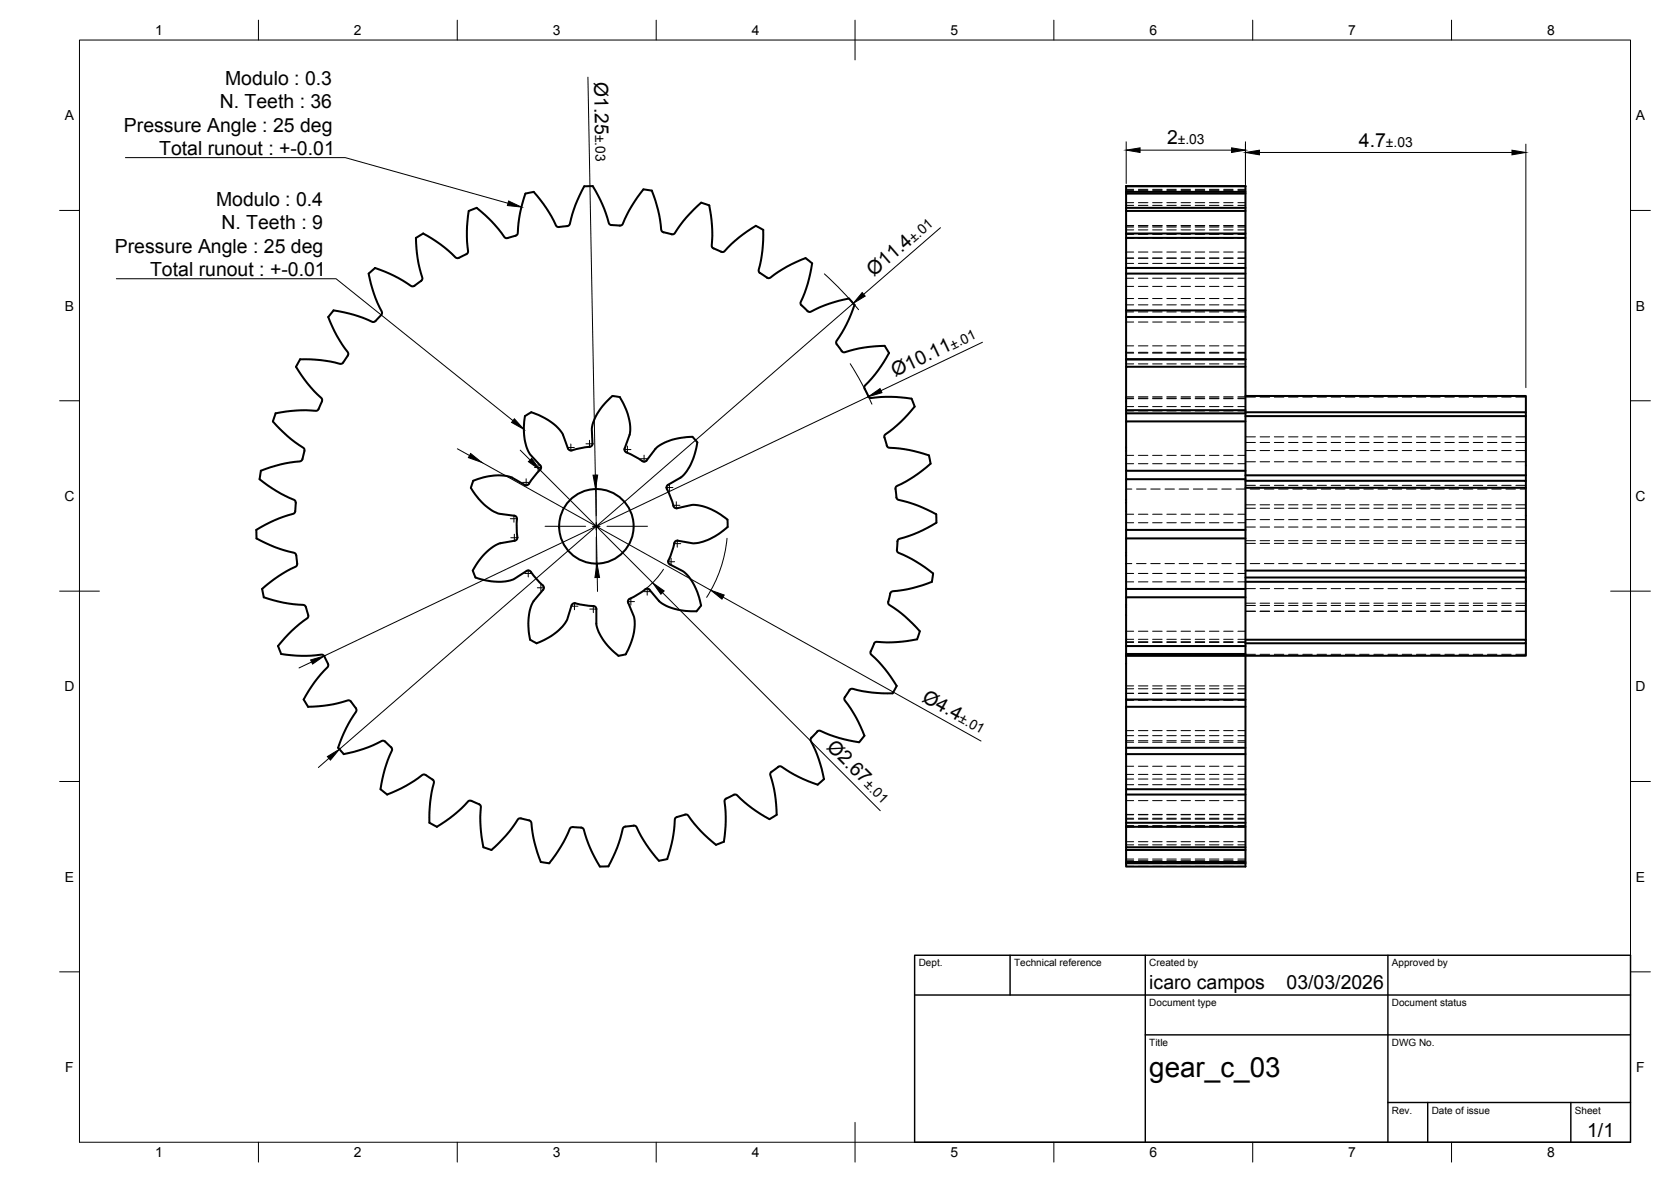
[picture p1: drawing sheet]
<svg xmlns="http://www.w3.org/2000/svg" width="420mm" height="297mm" viewBox="0 0 420 297" stroke-linecap="round" stroke-linejoin="round" font-family="sans-serif">
<!-- layer: Visible -->
<g fill="none" stroke="#000" stroke-width=".51">
<path d="M106.4 58.7a34 34 0 0 1 8.3 6.1h.7M106.4 58.7l-1.8 1.1a33.2 33.2 0 0 0 1.6 10.2 4.9 4.9 0 0 1-2 1.8M127.6 59.8l-.7-.1a34.6 34.6 0 0 0-7.1-7.5l-1.9 .8a39.8 39.8 0 0 0-.3 10.5l-.3 .4-1.9 .9M129.7 59.2l-2.1 .6M140.5 57.1l-.6-.3a33.9 33.9 0 0 0-5.7-8.6l-2.1 .4a40 40 0 0 0-2.1 10.4l-.4 .2M142.7 56.8l-2.1 .2M155.9 56.7l-2.4-.2-.4-.3a33.7 33.7 0 0 0-4.1-9.4h-2.1a33.5 33.5 0 0 0-3.7 9.6l-.6 .4M163.9 47.9a34.4 34.4 0 0 1 2.4 10l.3 .4 2.3 .6M163.9 47.9l-2.1-.3a40.5 40.5 0 0 0-5.5 9l-.4 .1M168.9 58.9l.7-.2a32.6 32.6 0 0 1 6.7-7.8l2 .7a40.9 40.9 0 0 1 .7 10.5l.4 .3M283.1 46.8h30.1v171h-30.1v-.9M283.1 48.2v.4"/>
<path d="M283.1 52.2v.8M283.1 58.7v1.1M283.1 58.7h30.1M283.1 52.2h30.1M283.1 48.2h30.1M313.2 59.8h-30.1v7.5M313.2 53h-30.1v5.7M313.2 48.6h-30.1v3.6M313.2 46.8h-30.1v1.4M104.2 71.8l-.7 .1a35.1 35.1 0 0 0-9.2-4.6l-1.6 1.5a33.4 33.4 0 0 0 3.4 9.7 4.7 4.7 0 0 1-1.7 2.2M179.4 62.4l1.9 .9h.7a33.5 33.5 0 0 1 8.1-6.6l1.8 1.1a34.8 34.8 0 0 1-1.1 10.2l.1 .5 1.9 1.3 .7 .1a35.4 35.4 0 0 1 9.1-5l1.6 1.3M201.5 76.7l1.5 1.5 .7 .2a33.2 33.2 0 0 1 9.8-3.4l1.4 1.6a41.8 41.8 0 0 1-4.7 9.5l.2 .4"/>
<path d="M204.2 66.2a41.9 41.9 0 0 1-2.9 10.1l.2 .4M283.1 67.3v1.5M283.1 78v1.7M283.1 78h30.1M283.1 67.3h30.1M313.2 79.7h-30.1v12.5M313.2 68.8h-30.1v9.2M75.4 90.3a34.8 34.8 0 0 1 10.3 1.1l.6-.3M75.5 90.3l-1.1 1.9a33.1 33.1 0 0 0 6.5 8v.7M94.4 80.7l-.7 .2a34.1 34.1 0 0 0-9.8-2.9l-1.4 1.7a40.9 40.9 0 0 0 5.1 9.2l-1.3 2.2M210.4 86.5l1.3 1.7M218.3 99.6l.6 .4a34.9 34.9 0 0 1 10.3 .2l.8 2a41.2 41.2 0 0 1-7.6 7.3l.6 2.5"/>
<path d="M222.4 86.9a33.8 33.8 0 0 0-10.2 1.6l-.6-.3M222.4 86.9l1.1 1.8a34 34 0 0 1-6.1 8.3l-.1 .5 1.1 2.1M313.2 99.5h70.5v4.1M313.2 92.2h-30.1v11.7h30.1M313.2 90.3h-30.1h30.1M65.6 118.3l-.3 2.1a40.7 40.7 0 0 0 9 5.5l-.1 2.6-.3 .6a33.7 33.7 0 0 0-9.5 4.1l.1 2.1a41.3 41.3 0 0 0 9.8 3.8l.2 .5a4.8 4.8 0 0 1 0 2.7 33.9 33.9 0 0 0-8.6 5.7M68.6 105.9a40.3 40.3 0 0 0 7.9 6.9v.5a4.6 4.6 0 0 1-.9 2.6 33.7 33.7 0 0 0-10 2.4M69.3 103.9l-.7 2M81 100.9a4.8 4.8 0 0 1-1.4 2.3 34.2 34.2 0 0 0-10.3 .7M132 104.6a14 14 0 0 0 1.3 9.7l2.6 2.7a.77 .77 0 0 1-.1 1l-2.9 3.6a.75 .75 0 0 1-1 .3l-3.2-1.9a13.6 13.6 0 0 0-9.7 .8l-.6 1.8M132 104.6l1.6-1a14.1 14.1 0 0 1 8 5.7l1.2 3.4a.75 .75 0 0 0 1 .5M175.3 111.2a14.1 14.1 0 0 1-4.2 8.8l-3.1 1.9a.75 .75 0 0 0-.3 1l.8 1.8 .9 2.5a.73 .73 0 0 0 .8 .5l3.6-.8a13.4 13.4 0 0 1 9.1 3.7l.1 1.8"/>
<path d="M175.4 111.2a2.48 2.48 0 0 0-3.4-1.3 12.2 12.2 0 0 0-7.2 2.9l-2.2 2.9a.77 .77 0 0 1-1.1 .2l-4-2.2a.75 .75 0 0 1-.4-1l1.2-3.4a13.8 13.8 0 0 0-2.4-9.5l-1.9-.3a14.1 14.1 0 0 0-5.2 8.3l.2 3.7a.76 .76 0 0 1-.7 .8l-2 .2-2.5 .7M223 112l.4 .5a34.7 34.7 0 0 1 10.2 1.9M233.6 114.4l.4 2.1M234 116.5a41 41 0 0 1-8.8 5.9l.2 2.6M283.1 103.9v2M283.1 118.3v2.1M283.1 103.1h30.1M313.2 104.6h70.5v14.9M313.2 103.6h70.5v1M313.2 105.9h-30.1v12.4h30.1M313.2 119.5h70.5M383.7 119.5v1.3"/>
<path d="M118.4 122.6a13.8 13.8 0 0 0 7.3 6.5l3.6 .5a.76 .76 0 0 1 .7 .8l-.1 2 .2 2.6M129.5 135.9l-3.7 .6a13.6 13.6 0 0 0-6.9 6.9l.2 .7a1.73 1.73 0 0 0 1.8 1.4 13.1 13.1 0 0 0 8.4 0l3.1-2a.76 .76 0 0 1 1.1 .2l1.6 2.1 1.4 1.3a.75 .75 0 0 1 .1 1.1M130.1 135a.75 .75 0 0 1-.6 .9M169.6 136.5l-.8 2.5-.7 1.8a.75 .75 0 0 0 .3 1l3.3 1.7a13.6 13.6 0 0 1 4.6 8.7M170.4 135.9a.75 .75 0 0 0-.8 .5M182.9 132.4a13.9 13.9 0 0 1-8.9 4.1l-3.6-.6M225.4 125l.4 .5a35.2 35.2 0 0 1 9.6 3.7l.1 2.2M225.5 138.2l.3 .6a34.8 34.8 0 0 1 8.8 5.3M225.7 136.1l-.2 2.1M235.4 131.4a34.2 34.2 0 0 1-9.4 4.1l-.4 .6M283.1 133.2v2.1M313.2 122.6h70.5v20.8"/>
<path d="M313.2 120.8h70.5v1.8M313.2 135.3h-30.1v12.7h30.1M313.2 120.4h-30.1v12.8h30.1M65.9 148l.4 2.1a40.6 40.6 0 0 0 10.3 2.1l.3 .4M76.9 152.6l.6 2-.1 .7a34.6 34.6 0 0 0-7.5 7.1l.8 1.9M136.6 148.2l-2.4 2.8a13.8 13.8 0 0 0-.9 9.8M143.7 152.1l-1.1 3.5a13.6 13.6 0 0 1-7.7 6.1M163.3 148.2l2.4 2.8a13.6 13.6 0 0 0 9.4 2.6l1.2-1.4M163.3 148.2a.75 .75 0 0 0-1-.1l-1.6 1.1-2.4 1.3a.74 .74 0 0 0-.4 1l1.5 3.4a13.6 13.6 0 0 1-2.1 9.5l-1.8 .4a13.8 13.8 0 0 1-5.6-8.1v-3.6a.75 .75 0 0 0-.7-.8l-1.9-.2-2.6-.5a.75 .75 0 0 0-1 .5M234.6 144.1l-.3 2.1a34.4 34.4 0 0 1-10 2.4l-.4 .3-.6 2.3 .2 .7a33.6 33.6 0 0 1 7.8 6.7l-.7 2.1M283.1 148v2.1M313.2 145.1h70.5v1.1"/>
<path d="M313.2 143.4h70.5v1.7M313.2 150.1h-30.1v12.3h30.1M313.2 146.2h70.5M383.7 146.2v14.6M70.7 164.3a40.9 40.9 0 0 0 10.5 .3l1.3 2.2v.7a33.8 33.8 0 0 0-6.2 8.3l1.2 1.8a34.1 34.1 0 0 0 10.1-1.6 5 5 0 0 1 2 2.2v.5a35.1 35.1 0 0 0-4.6 9.2M133.3 160.8l1.6 .9M212.4 175.2l-.1 .7a35.3 35.3 0 0 1 5 9M219.8 161.7l-.9 2v.7a33.6 33.6 0 0 1 6.5 8M224.4 174.2a34.8 34.8 0 0 1-10.2-1.1l-.5 .1-1.3 2M225.5 172.4l-1.1 1.8M230.6 160.7a40.9 40.9 0 0 1-10.5 .7l-.3 .3M283.1 175.8v12.1h30.1"/>
<path d="M283.1 164.8v11h30.1M283.1 177.6h30.1M283.1 162.4v1.9M313.2 160.8h70.5v.9h-70.5M313.2 164.3h-30.1v.5M383.7 161.7v3.1h-100.6M85 187.9l1.4 1.6a34.5 34.5 0 0 0 9.8-3.4l.6 .3 1.6 1.4 .2 .7a34.1 34.1 0 0 0-2.9 9.8l1.7 1.4M107 194.8l-.7-.1a35.3 35.3 0 0 1-9 5M107 194.8l1.8 1.1M108.8 195.9l.3 .6a35.5 35.5 0 0 0-1.1 10.3l1.9 1M184.5 199.7l-1.9 1-.4 .5a35.6 35.6 0 0 1-.2 10.3l-2 .8a41.2 41.2 0 0 1-7.3-7.6l-2.5 .6-.5 .5a35.4 35.4 0 0 1-1.9 10.1l-2.1 .4a41 41 0 0 1-5.9-8.7l-2.6 .1M216 186.5a41.9 41.9 0 0 1-10.1-2.9l-1.9 1.8-.2 .6a34.1 34.1 0 0 1 3.4 9.8l-1.6 1.4a41.8 41.8 0 0 1-9.5-4.6l-2.1 1.4-.3 .6a33.7 33.7 0 0 1 1.6 10.1l-1.8 1.2a34 34 0 0 1-8.3-6.2h-.7"/>
<path d="M217.4 184.9l-1.4 1.6M283.1 199.7v7.1h30.1M283.1 189.5v8.8h30.1M283.1 199.7h30.1M283.1 189.5h30.1M283.1 187.9v1.6M283.1 198.3v1.4M120.5 202.1l.4 .5a34.2 34.2 0 0 0 .6 10.3M120.5 202.1l-2-.8h-.7a33.6 33.6 0 0 1-8 6.5M133 206.1l.6 .5a33.7 33.7 0 0 0 2.4 10l2.1 .3a42.2 42.2 0 0 0 5.5-9l2.5 .1M133 206.2a5.2 5.2 0 0 0-2.7-.4 33.5 33.5 0 0 1-6.7 7.8l-2-.7M146.1 208l.6 .3a33.7 33.7 0 0 0 4.1 9.5l2.2-.1"/>
<path d="M157.2 207.7l-.5 .4a35.2 35.2 0 0 1-3.7 9.6M283.1 213.6v3h30.1M283.1 207.8v5.1h30.1M283.1 216.9h30.1M283.1 213.6h30.1M283.1 207.8h30.1M283.1 206.8v1M283.1 212.9v.7M283.1 216.6v.3"/>
<circle cx="150" cy="132.3" r="9.4"/>
</g>
<!-- layer: Hidden -->
<g fill="none" stroke="#000" stroke-width=".25">
<path d="M283.1 47.9h2M283.1 47.6h2M283.1 51.6h2M283.1 50.9h2M283.1 57.8h2M283.1 56.8h2M283.1 59.9h2M283.1 57.1h2M283.1 56.7h2M283.1 58.9h2M286.2 47.9h2.4M286.2 47.6h2.4"/>
<path d="M286.2 51.6h2.4M286.2 50.9h2.4M286.2 57.8h2.4M286.2 56.8h2.4M286.2 59.9h2.4M286.2 57.1h2.4M286.2 56.7h2.4M286.2 58.9h2.4M289.8 47.9h2.4M289.8 47.6h2.4M289.8 51.6h2.4M289.8 50.9h2.4"/>
<path d="M289.8 57.8h2.4M289.8 56.8h2.4M289.8 59.9h2.4M289.8 57.1h2.4M289.8 56.7h2.4M289.8 58.9h2.4M293.4 47.9h2.4M293.4 47.6h2.4M293.4 51.6h2.4M293.4 50.9h2.4M293.4 57.8h2.4M293.4 56.8h2.4"/>
<path d="M293.4 59.9h2.4M293.4 57.1h2.4M293.4 56.7h2.4M293.4 58.9h2.4M297 47.9h2.3M297 47.6h2.3M297 51.6h2.3M297 50.9h2.3M297 57.8h2.3M297 56.8h2.3M297 59.9h2.3M297 57.1h2.3"/>
<path d="M297 56.7h2.3M297 58.9h2.3M300.5 47.9h2.4M300.5 47.6h2.4M300.5 51.6h2.4M300.5 50.9h2.4M300.5 57.8h2.4M300.5 56.8h2.4M300.5 59.9h2.4M300.5 57.1h2.4M300.5 56.7h2.4M300.5 58.9h2.4"/>
<path d="M304.1 47.9h2.4M304.1 47.6h2.4M304.1 51.6h2.4M304.1 50.9h2.4M304.1 57.8h2.4M304.1 56.8h2.4M304.1 59.9h2.4M304.1 57.1h2.4M304.1 56.7h2.4M304.1 58.9h2.4M307.7 47.9h2.3M307.7 47.6h2.3"/>
<path d="M307.7 51.6h2.3M307.7 50.9h2.3M307.7 57.8h2.3M307.7 56.8h2.3M307.7 59.9h2.3M307.7 57.1h2.3M307.7 56.7h2.3M307.7 58.9h2.3M311.3 47.9h1.9M311.3 47.6h1.9M311.3 51.6h1.9M311.3 50.9h1.9"/>
<path d="M311.3 57.8h1.9M311.3 56.8h1.9M311.3 59.9h1.9M311.3 57.1h1.9M311.3 56.7h1.9M311.3 58.9h1.9M283.1 66.2h2M283.1 64.9h2M283.1 76.6h2M283.1 75h2M283.1 72h2M283.1 63.3h2"/>
<path d="M283.1 69.9h2M283.1 78.4h2M286.2 66.2h2.4M286.2 64.9h2.4M286.2 76.6h2.4M286.2 75h2.4M286.2 72h2.4M286.2 63.3h2.4M286.2 69.9h2.4M286.2 78.4h2.4M289.8 66.2h2.4M289.8 64.9h2.4"/>
<path d="M289.8 76.6h2.4M289.8 75h2.4M289.8 72h2.4M289.8 63.3h2.4M289.8 69.9h2.4M289.8 78.4h2.4M293.4 66.2h2.4M293.4 64.9h2.4M293.4 76.6h2.4M293.4 75h2.4M293.4 72h2.4M293.4 63.3h2.4"/>
<path d="M293.4 69.9h2.4M293.4 78.4h2.4M297 66.2h2.3M297 64.9h2.3M297 76.6h2.3M297 75h2.3M297 72h2.3M297 63.3h2.3M297 69.9h2.3M297 78.4h2.3M300.5 66.2h2.4M300.5 64.9h2.4"/>
<path d="M300.5 76.6h2.4M300.5 75h2.4M300.5 72h2.4M300.5 63.3h2.4M300.5 69.9h2.4M300.5 78.4h2.4M304.1 66.2h2.4M304.1 64.9h2.4M304.1 76.6h2.4M304.1 75h2.4M304.1 72h2.4M304.1 63.3h2.4"/>
<path d="M304.1 69.9h2.4M304.1 78.4h2.4M307.7 66.2h2.3M307.7 64.9h2.3M307.7 76.6h2.3M307.7 75h2.3M307.7 72h2.3M307.7 63.3h2.3M307.7 69.9h2.3M307.7 78.4h2.3M311.3 66.2h1.9M311.3 64.9h1.9"/>
<path d="M311.3 76.6h1.9M311.3 75h1.9M311.3 72h1.9M311.3 63.3h1.9M311.3 69.9h1.9M311.3 78.4h1.9M283.1 88.7h2M283.1 86.9h2M283.1 91.4h2M283.1 80.9h2M283.1 88.5h2M283.1 99.7h2"/>
<path d="M286.2 88.7h2.4M286.2 86.9h2.4M286.2 91.4h2.4M286.2 80.9h2.4M286.2 88.5h2.4M286.2 99.7h2.4M289.8 88.7h2.4M289.8 86.9h2.4M289.8 91.4h2.4M289.8 80.9h2.4M289.8 88.5h2.4M289.8 99.7h2.4"/>
<path d="M293.4 88.7h2.4M293.4 86.9h2.4M293.4 91.4h2.4M293.4 80.9h2.4M293.4 88.5h2.4M293.4 99.7h2.4M297 88.7h2.3M297 86.9h2.3M297 91.4h2.3M297 80.9h2.3M297 88.5h2.3M297 99.7h2.3"/>
<path d="M300.5 88.7h2.4M300.5 86.9h2.4M300.5 91.4h2.4M300.5 80.9h2.4M300.5 88.5h2.4M300.5 99.7h2.4M304.1 88.7h2.4M304.1 86.9h2.4M304.1 91.4h2.4M304.1 80.9h2.4M304.1 88.5h2.4M304.1 99.7h2.4"/>
<path d="M307.7 88.7h2.3M307.7 86.9h2.3M307.7 91.4h2.3M307.7 80.9h2.3M307.7 88.5h2.3M307.7 99.7h2.3M311.3 88.7h1.9M311.3 86.9h1.9M311.3 91.4h1.9M311.3 80.9h1.9M311.3 88.5h1.9M311.3 99.7h1.9"/>
<path d="M313.2 99.8h2.5M316.8 99.8h2.4M320.4 99.8h2.4M324 99.8h2.4M327.6 99.8h2.3M331.2 99.8h2.3M334.7 99.8h2.4M338.3 99.8h2.4M341.9 99.8h2.3M345.4 99.8h2.4M349 99.8h2.4M352.6 99.8h2.4"/>
<path d="M356.2 99.8h2.3M359.7 99.8h2.4M363.3 99.8h2.4M366.9 99.8h2.4M370.4 99.8h2.4M374 99.8h2.4M377.6 99.8h2.4M381.1 99.8h2.6M283.1 102.2h2M283.1 100.2h2M283.1 116.5h2M283.1 114.4h2"/>
<path d="M283.1 103.3h2M283.1 100h2M286.2 102.2h2.4M286.2 100.2h2.4M286.2 116.5h2.4M286.2 114.4h2.4M286.2 103.3h2.4M286.2 100h2.4M289.8 102.2h2.4M289.8 100.2h2.4M289.8 116.5h2.4M289.8 114.4h2.4"/>
<path d="M289.8 103.3h2.4M289.8 100h2.4M293.4 102.2h2.4M293.4 100.2h2.4M293.4 116.5h2.4M293.4 114.4h2.4M293.4 103.3h2.4M293.4 100h2.4M297 102.2h2.3M297 100.2h2.3M297 116.5h2.3M297 114.4h2.3"/>
<path d="M297 103.3h2.3M297 100h2.3M300.5 102.2h2.4M300.5 100.2h2.4M300.5 116.5h2.4M300.5 114.4h2.4M300.5 103.3h2.4M300.5 100h2.4M304.1 102.2h2.4M304.1 100.2h2.4M304.1 116.5h2.4M304.1 114.4h2.4"/>
<path d="M304.1 103.3h2.4M304.1 100h2.4M307.7 102.2h2.3M307.7 100.2h2.3M307.7 116.5h2.3M307.7 114.4h2.3M307.7 103.3h2.3M307.7 100h2.3M311.3 102.2h1.9M311.3 100.2h1.9M311.3 116.5h1.9M311.3 114.4h1.9"/>
<path d="M311.3 103.3h1.9M311.3 100h1.9M313.2 109.8h2.5M313.2 111.2h2.5M313.2 113.2h2.5M313.2 116h2.5M316.8 109.8h2.4M316.8 111.2h2.4M316.8 113.2h2.4M316.8 116h2.4M320.4 109.8h2.4M320.4 111.2h2.4"/>
<path d="M320.4 113.2h2.4M320.4 116h2.4M324 109.8h2.4M324 111.2h2.4M324 113.2h2.4M324 116h2.4M327.6 109.8h2.3M327.6 111.2h2.3M327.6 113.2h2.3M327.6 116h2.3M331.2 109.8h2.3M331.2 111.2h2.3"/>
<path d="M331.2 113.2h2.3M331.2 116h2.3M334.7 109.8h2.4M334.7 111.2h2.4M334.7 113.2h2.4M334.7 116h2.4M338.3 109.8h2.4M338.3 111.2h2.4M338.3 113.2h2.4M338.3 116h2.4M341.9 109.8h2.3M341.9 111.2h2.3"/>
<path d="M341.9 113.2h2.3M341.9 116h2.3M345.4 109.8h2.4M345.4 111.2h2.4M345.4 113.2h2.4M345.4 116h2.4M349 109.8h2.4M349 111.2h2.4M349 113.2h2.4M349 116h2.4M352.6 109.8h2.4M352.6 111.2h2.4"/>
<path d="M352.6 113.2h2.4M352.6 116h2.4M356.2 109.8h2.3M356.2 111.2h2.3M356.2 113.2h2.3M356.2 116h2.3M359.7 109.8h2.4M359.7 111.2h2.4M359.7 113.2h2.4M359.7 116h2.4M363.3 109.8h2.4M363.3 111.2h2.4"/>
<path d="M363.3 113.2h2.4M363.3 116h2.4M366.9 109.8h2.4M366.9 111.2h2.4M366.9 113.2h2.4M366.9 116h2.4M370.4 109.8h2.4M370.4 111.2h2.4M370.4 113.2h2.4M370.4 116h2.4M374 109.8h2.4M374 111.2h2.4"/>
<path d="M374 113.2h2.4M374 116h2.4M377.6 109.8h2.4M377.6 111.2h2.4M377.6 113.2h2.4M377.6 116h2.4M381.1 109.8h2.6M381.1 111.2h2.6M381.1 113.2h2.6M381.1 116h2.6M283.1 131.4h2M283.1 129.2h2"/>
<path d="M283.1 122.9h1.5M285.8 122.9h2.4M286.2 131.4h2.4M286.2 129.2h2.4M289.3 122.9h2.4M289.8 131.4h2.4M289.8 129.2h2.4M292.9 122.9h2.4M293.4 131.4h2.4M293.4 129.2h2.4M296.5 122.9h2.4M297 131.4h2.3"/>
<path d="M297 129.2h2.3M300.1 122.9h2.4M300.5 131.4h2.4M300.5 129.2h2.4M303.6 122.9h2.4M304.1 131.4h2.4M304.1 129.2h2.4M307.2 122.9h2.4M307.7 131.4h2.3M307.7 129.2h2.3M310.8 122.9h2.4M311.3 131.4h1.9"/>
<path d="M311.3 129.2h1.9M313.2 130.6h2.5M313.2 132.4h2.5M313.2 122h2.5M313.2 127.7h2.5M313.2 135.9h2.5M313.2 126.9h2.5M313.2 136.6h2.5M314.3 122.9h2.4M316.8 130.6h2.4M316.8 132.4h2.4M316.8 122h2.4"/>
<path d="M316.8 127.7h2.4M316.8 135.9h2.4M316.8 126.9h2.4M316.8 136.6h2.4M317.9 122.9h2.4M320.4 130.6h2.4M320.4 132.4h2.4M320.4 122h2.4M320.4 127.7h2.4M320.4 135.9h2.4M320.4 126.9h2.4M320.4 136.6h2.4"/>
<path d="M321.5 122.9h2.4M324 130.6h2.4M324 132.4h2.4M324 122h2.4M324 127.7h2.4M324 135.9h2.4M324 126.9h2.4M324 136.6h2.4M325.1 122.9h2.3M327.6 130.6h2.3M327.6 132.4h2.3M327.6 122h2.3"/>
<path d="M327.6 127.7h2.3M327.6 135.9h2.3M327.6 126.9h2.3M327.6 136.6h2.3M328.6 122.9h2.4M331.2 130.6h2.3M331.2 132.4h2.3M331.2 122h2.3M331.2 127.7h2.3M331.2 135.9h2.3M331.2 126.9h2.3M331.2 136.6h2.3"/>
<path d="M332.2 122.9h2.4M334.7 130.6h2.4M334.7 132.4h2.4M334.7 122h2.4M334.7 127.7h2.4M334.7 135.9h2.4M334.7 126.9h2.4M334.7 136.6h2.4M335.8 122.9h2.4M338.3 130.6h2.4M338.3 132.4h2.4M338.3 122h2.4"/>
<path d="M338.3 127.7h2.4M338.3 135.9h2.4M338.3 126.9h2.4M338.3 136.6h2.4M339.4 122.9h2.3M341.9 130.6h2.3M341.9 132.4h2.3M341.9 122h2.3M341.9 127.7h2.3M341.9 135.9h2.3M341.9 126.9h2.3M341.9 136.6h2.3"/>
<path d="M342.9 122.9h2.4M345.4 130.6h2.4M345.4 132.4h2.4M345.4 122h2.4M345.4 127.7h2.4M345.4 135.9h2.4M345.4 126.9h2.4M345.4 136.6h2.4M346.5 122.9h2.4M349 130.6h2.4M349 132.4h2.4M349 122h2.4"/>
<path d="M349 127.7h2.4M349 135.9h2.4M349 126.9h2.4M349 136.6h2.4M350.1 122.9h2.4M352.6 130.6h2.4M352.6 132.4h2.4M352.6 122h2.4M352.6 127.7h2.4M352.6 135.9h2.4M352.6 126.9h2.4M352.6 136.6h2.4"/>
<path d="M353.7 122.9h2.3M356.2 130.6h2.3M356.2 132.4h2.3M356.2 122h2.3M356.2 127.7h2.3M356.2 135.9h2.3M356.2 126.9h2.3M356.2 136.6h2.3M357.2 122.9h2.4M359.7 130.6h2.4M359.7 132.4h2.4M359.7 122h2.4"/>
<path d="M359.7 127.7h2.4M359.7 135.9h2.4M359.7 126.9h2.4M359.7 136.6h2.4M360.8 122.9h2.4M363.3 130.6h2.4M363.3 132.4h2.4M363.3 122h2.4M363.3 127.7h2.4M363.3 135.9h2.4M363.3 126.9h2.4M363.3 136.6h2.4"/>
<path d="M364.4 122.9h2.4M366.9 130.6h2.4M366.9 132.4h2.4M366.9 122h2.4M366.9 127.7h2.4M366.9 135.9h2.4M366.9 126.9h2.4M366.9 136.6h2.4M367.9 122.9h2.4M370.4 130.6h2.4M370.4 132.4h2.4M370.4 122h2.4"/>
<path d="M370.4 127.7h2.4M370.4 135.9h2.4M370.4 126.9h2.4M370.4 136.6h2.4M371.5 122.9h2.4M374 130.6h2.4M374 132.4h2.4M374 122h2.4M374 127.7h2.4M374 135.9h2.4M374 126.9h2.4M374 136.6h2.4"/>
<path d="M375.1 122.9h2.4M377.6 130.6h2.4M377.6 132.4h2.4M377.6 122h2.4M377.6 127.7h2.4M377.6 135.9h2.4M377.6 126.9h2.4M377.6 136.6h2.4M378.7 122.9h2.3M381.1 130.6h2.6M381.1 132.4h2.6M381.1 122h2.6"/>
<path d="M381.1 127.7h2.6M381.1 135.9h2.6M381.1 126.9h2.6M381.1 136.6h2.6M382.2 122.9h1.5M283.1 146.2h2M283.1 144.1h2M283.1 158.6h2M283.1 141.6h1.5M285.8 141.6h2.4M286.2 146.2h2.4M286.2 144.1h2.4"/>
<path d="M286.2 158.6h2.4M289.3 141.6h2.4M289.8 146.2h2.4M289.8 144.1h2.4M289.8 158.6h2.4M292.9 141.6h2.4M293.4 146.2h2.4M293.4 144.1h2.4M293.4 158.6h2.4M296.5 141.6h2.4M297 146.2h2.3M297 144.1h2.3"/>
<path d="M297 158.6h2.3M300.1 141.6h2.4M300.5 146.2h2.4M300.5 144.1h2.4M300.5 158.6h2.4M303.6 141.6h2.4M304.1 146.2h2.4M304.1 144.1h2.4M304.1 158.6h2.4M307.2 141.6h2.4M307.7 146.2h2.3M307.7 144.1h2.3"/>
<path d="M307.7 158.6h2.3M310.8 141.6h2.4M311.3 146.2h1.9M311.3 144.1h1.9M311.3 158.6h1.9M313.2 152.2h2.5M313.2 153.6h2.5M313.2 147.9h2.5M313.2 151.6h2.5M313.2 143.4h2.5M314.3 141.6h2.4M316.8 152.2h2.4"/>
<path d="M316.8 153.6h2.4M316.8 147.9h2.4M316.8 151.6h2.4M316.8 143.4h2.4M317.9 141.6h2.4M320.4 152.2h2.4M320.4 153.6h2.4M320.4 147.9h2.4M320.4 151.6h2.4M320.4 143.4h2.4M321.5 141.6h2.4M324 152.2h2.4"/>
<path d="M324 153.6h2.4M324 147.9h2.4M324 151.6h2.4M324 143.4h2.4M325.1 141.6h2.3M327.6 152.2h2.3M327.6 153.6h2.3M327.6 147.9h2.3M327.6 151.6h2.3M327.6 143.4h2.3M328.6 141.6h2.4M331.2 152.2h2.3"/>
<path d="M331.2 153.6h2.3M331.2 147.9h2.3M331.2 151.6h2.3M331.2 143.4h2.3M332.2 141.6h2.4M334.7 152.2h2.4M334.7 153.6h2.4M334.7 147.9h2.4M334.7 151.6h2.4M334.7 143.4h2.4M335.8 141.6h2.4M338.3 152.2h2.4"/>
<path d="M338.3 153.6h2.4M338.3 147.9h2.4M338.3 151.6h2.4M338.3 143.4h2.4M339.4 141.6h2.3M341.9 152.2h2.3M341.9 153.6h2.3M341.9 147.9h2.3M341.9 151.6h2.3M341.9 143.4h2.3M342.9 141.6h2.4M345.4 152.2h2.4"/>
<path d="M345.4 153.6h2.4M345.4 147.9h2.4M345.4 151.6h2.4M345.4 143.4h2.4M346.5 141.6h2.4M349 152.2h2.4M349 153.6h2.4M349 147.9h2.4M349 151.6h2.4M349 143.4h2.4M350.1 141.6h2.4M352.6 152.2h2.4"/>
<path d="M352.6 153.6h2.4M352.6 147.9h2.4M352.6 151.6h2.4M352.6 143.4h2.4M353.7 141.6h2.3M356.2 152.2h2.3M356.2 153.6h2.3M356.2 147.9h2.3M356.2 151.6h2.3M356.2 143.4h2.3M357.2 141.6h2.4M359.7 152.2h2.4"/>
<path d="M359.7 153.6h2.4M359.7 147.9h2.4M359.7 151.6h2.4M359.7 143.4h2.4M360.8 141.6h2.4M363.3 152.2h2.4M363.3 153.6h2.4M363.3 147.9h2.4M363.3 151.6h2.4M363.3 143.4h2.4M364.4 141.6h2.4M366.9 152.2h2.4"/>
<path d="M366.9 153.6h2.4M366.9 147.9h2.4M366.9 151.6h2.4M366.9 143.4h2.4M367.9 141.6h2.4M370.4 152.2h2.4M370.4 153.6h2.4M370.4 147.9h2.4M370.4 151.6h2.4M370.4 143.4h2.4M371.5 141.6h2.4M374 152.2h2.4"/>
<path d="M374 153.6h2.4M374 147.9h2.4M374 151.6h2.4M374 143.4h2.4M375.1 141.6h2.4M377.6 152.2h2.4M377.6 153.6h2.4M377.6 147.9h2.4M377.6 151.6h2.4M377.6 143.4h2.4M378.7 141.6h2.3M381.1 152.2h2.6"/>
<path d="M381.1 153.6h2.6M381.1 147.9h2.6M381.1 151.6h2.6M381.1 143.4h2.6M382.2 141.6h1.5M283.1 160.7h2M283.1 174.2h2M283.1 172.4h2M283.1 161.3h2M283.1 161.4h2M283.1 173.1h2M283.1 176h2"/>
<path d="M283.1 164.5h2M286.2 160.7h2.4M286.2 174.2h2.4M286.2 172.4h2.4M286.2 161.3h2.4M286.2 161.4h2.4M286.2 173.1h2.4M286.2 176h2.4M286.2 164.5h2.4M289.8 160.7h2.4M289.8 174.2h2.4M289.8 172.4h2.4"/>
<path d="M289.8 161.3h2.4M289.8 161.4h2.4M289.8 173.1h2.4M289.8 176h2.4M289.8 164.5h2.4M293.4 160.7h2.4M293.4 174.2h2.4M293.4 172.4h2.4M293.4 161.3h2.4M293.4 161.4h2.4M293.4 173.1h2.4M293.4 176h2.4"/>
<path d="M293.4 164.5h2.4M297 160.7h2.3M297 174.2h2.3M297 172.4h2.3M297 161.3h2.3M297 161.4h2.3M297 173.1h2.3M297 176h2.3M297 164.5h2.3M300.5 160.7h2.4M300.5 174.2h2.4M300.5 172.4h2.4"/>
<path d="M300.5 161.3h2.4M300.5 161.4h2.4M300.5 173.1h2.4M300.5 176h2.4M300.5 164.5h2.4M304.1 160.7h2.4M304.1 174.2h2.4M304.1 172.4h2.4M304.1 161.3h2.4M304.1 161.4h2.4M304.1 173.1h2.4M304.1 176h2.4"/>
<path d="M304.1 164.5h2.4M307.7 160.7h2.3M307.7 174.2h2.3M307.7 172.4h2.3M307.7 161.3h2.3M307.7 161.4h2.3M307.7 173.1h2.3M307.7 176h2.3M307.7 164.5h2.3M311.3 160.7h1.9M311.3 174.2h1.9M311.3 172.4h1.9"/>
<path d="M311.3 161.3h1.9M311.3 161.4h1.9M311.3 173.1h1.9M311.3 176h1.9M311.3 164.5h1.9M313.2 164.4h2.5M316.8 164.4h2.4M320.4 164.4h2.4M324 164.4h2.4M327.6 164.4h2.3M331.2 164.4h2.3M334.7 164.4h2.4"/>
<path d="M338.3 164.4h2.4M341.9 164.4h2.3M345.4 164.4h2.4M349 164.4h2.4M352.6 164.4h2.4M356.2 164.4h2.3M359.7 164.4h2.4M363.3 164.4h2.4M366.9 164.4h2.4M370.4 164.4h2.4M374 164.4h2.4M377.6 164.4h2.4"/>
<path d="M381.1 164.4h2.6M283.1 186.5h2M283.1 184.9h2M283.1 197.2h2M283.1 195.8h2M283.1 183.6h2M283.1 192.6h2M283.1 199.7h2M283.1 194.6h2M283.1 186.1h2M286.2 186.5h2.4M286.2 184.9h2.4"/>
<path d="M286.2 197.2h2.4M286.2 195.8h2.4M286.2 183.6h2.4M286.2 192.6h2.4M286.2 199.7h2.4M286.2 194.6h2.4M286.2 186.1h2.4M289.8 186.5h2.4M289.8 184.9h2.4M289.8 197.2h2.4M289.8 195.8h2.4M289.8 183.6h2.4"/>
<path d="M289.8 192.6h2.4M289.8 199.7h2.4M289.8 194.6h2.4M289.8 186.1h2.4M293.4 186.5h2.4M293.4 184.9h2.4M293.4 197.2h2.4M293.4 195.8h2.4M293.4 183.6h2.4M293.4 192.6h2.4M293.4 199.7h2.4M293.4 194.6h2.4"/>
<path d="M293.4 186.1h2.4M297 186.5h2.3M297 184.9h2.3M297 197.2h2.3M297 195.8h2.3M297 183.6h2.3M297 192.6h2.3M297 199.7h2.3M297 194.6h2.3M297 186.1h2.3M300.5 186.5h2.4M300.5 184.9h2.4"/>
<path d="M300.5 197.2h2.4M300.5 195.8h2.4M300.5 183.6h2.4M300.5 192.6h2.4M300.5 199.7h2.4M300.5 194.6h2.4M300.5 186.1h2.4M304.1 186.5h2.4M304.1 184.9h2.4M304.1 197.2h2.4M304.1 195.8h2.4M304.1 183.6h2.4"/>
<path d="M304.1 192.6h2.4M304.1 199.7h2.4M304.1 194.6h2.4M304.1 186.1h2.4M307.7 186.5h2.3M307.7 184.9h2.3M307.7 197.2h2.3M307.7 195.8h2.3M307.7 183.6h2.3M307.7 192.6h2.3M307.7 199.7h2.3M307.7 194.6h2.3"/>
<path d="M307.7 186.1h2.3M311.3 186.5h1.9M311.3 184.9h1.9M311.3 197.2h1.9M311.3 195.8h1.9M311.3 183.6h1.9M311.3 192.6h1.9M311.3 199.7h1.9M311.3 194.6h1.9M311.3 186.1h1.9M283.1 205.9h2M283.1 204.8h2"/>
<path d="M283.1 212.3h2M283.1 211.5h2M283.1 216.3h2M283.1 215.9h2M283.1 217.7h2M283.1 204.7h2M283.1 207.5h2M283.1 207.8h2M283.1 205.6h2M283.1 201.2h2M286.2 205.9h2.4M286.2 204.8h2.4"/>
<path d="M286.2 212.3h2.4M286.2 211.5h2.4M286.2 216.3h2.4M286.2 215.9h2.4M286.2 217.7h2.4M286.2 204.7h2.4M286.2 207.5h2.4M286.2 207.8h2.4M286.2 205.6h2.4M286.2 201.2h2.4M289.8 205.9h2.4M289.8 204.8h2.4"/>
<path d="M289.8 212.3h2.4M289.8 211.5h2.4M289.8 216.3h2.4M289.8 215.9h2.4M289.8 217.7h2.4M289.8 204.7h2.4M289.8 207.5h2.4M289.8 207.8h2.4M289.8 205.6h2.4M289.8 201.2h2.4M293.4 205.9h2.4M293.4 204.8h2.4"/>
<path d="M293.4 212.3h2.4M293.4 211.5h2.4M293.4 216.3h2.4M293.4 215.9h2.4M293.4 217.7h2.4M293.4 204.7h2.4M293.4 207.5h2.4M293.4 207.8h2.4M293.4 205.6h2.4M293.4 201.2h2.4M297 205.9h2.3M297 204.8h2.3"/>
<path d="M297 212.3h2.3M297 211.5h2.3M297 216.3h2.3M297 215.9h2.3M297 217.7h2.3M297 204.7h2.3M297 207.5h2.3M297 207.8h2.3M297 205.6h2.3M297 201.2h2.3M300.5 205.9h2.4M300.5 204.8h2.4"/>
<path d="M300.5 212.3h2.4M300.5 211.5h2.4M300.5 216.3h2.4M300.5 215.9h2.4M300.5 217.7h2.4M300.5 204.7h2.4M300.5 207.5h2.4M300.5 207.8h2.4M300.5 205.6h2.4M300.5 201.2h2.4M304.1 205.9h2.4M304.1 204.8h2.4"/>
<path d="M304.1 212.3h2.4M304.1 211.5h2.4M304.1 216.3h2.4M304.1 215.9h2.4M304.1 217.7h2.4M304.1 204.7h2.4M304.1 207.5h2.4M304.1 207.8h2.4M304.1 205.6h2.4M304.1 201.2h2.4M307.7 205.9h2.3M307.7 204.8h2.3"/>
<path d="M307.7 212.3h2.3M307.7 211.5h2.3M307.7 216.3h2.3M307.7 215.9h2.3M307.7 217.7h2.3M307.7 204.7h2.3M307.7 207.5h2.3M307.7 207.8h2.3M307.7 205.6h2.3M307.7 201.2h2.3M311.3 205.9h1.9M311.3 204.8h1.9"/>
<path d="M311.3 212.3h1.9M311.3 211.5h1.9M311.3 216.3h1.9M311.3 215.9h1.9M311.3 217.7h1.9M311.3 204.7h1.9M311.3 207.5h1.9M311.3 207.8h1.9M311.3 205.6h1.9M311.3 201.2h1.9"/>
</g>
<!-- layer: BORDER -->
<g fill="none" stroke="#000" stroke-width=".25">
<path d="M20 10.1h390v276.9h-390zM65 5.1v5M115 5.1v5M165 5.1v5M215 5.1v10M265 5.1v5M315 5.1v5M365 5.1v5M15 52.9h5M410 52.9h5M15 100.7h5M410 100.7h5"/>
<path d="M15 148.6h10M405 148.6h10M15 196.4h5M410 196.4h5M15 244.2h5M410 244.2h5M65 287v5M115 287v5M165 287v5M215 282.1v9.9M265 287v5M315 287v5"/>
<path d="M365 287v5"/>
</g>
<!-- layer: TITLEBLOCK -->
<path d="M230 240.1h180v46.9h-180zM230 250h180M254 240.1v9.9M288 240.1v46.9M349 240.1v46.9M288 260.1h122M349 277.1h61M359 277.1v9.9M395 277.1v9.9" fill="none" stroke="#000" stroke-width=".36"/>
<!-- layer: Smart Centers -->
<g fill="none" stroke="#000" stroke-width=".25">
<path d="M134.4 117.5h1.8M135.3 116.6v1.8M142.6 112.5h1.8M143.5 111.6v1.8M147.3 111.5h1.8M148.2 110.6v1.8M149.9 119.4v10.2M156.9 113h1.7M157.8 112.1v1.8M161.1 115.3h1.8M161.9 114.4v1.8M128.3 130.4h1.8"/>
<path d="M128.4 135.1h1.8M129.2 129.5v1.7M129.3 134.2v1.8M131.4 121.2h1.8M132.3 120.3v1.8M137.1 132.3h10.2M149 132.3h1.8M149.9 131.4v1.8M149.9 134.9v10.2M152.6 132.3h10.2M167.4 122.5h1.8M168.3 121.6v1.8"/>
<path d="M169.2 127h1.8M169.4 136.6h1.8M170.1 126.1v1.8M170.3 135.7v1.8M131.9 144.1h1.8M132.8 143.2v1.8M135.1 147.7h1.8M136 146.8v1.8M143.6 152.3h1.7M144.4 151.4v1.8M148.3 153.1h1.8M149.2 152.2v1.8"/>
<path d="M157.7 151.2h1.8M158.6 150.3v1.8M161.8 148.7h1.8M162.7 147.8v1.8M167.9 141.2h1.7M168.7 140.3v1.8"/>
</g>
<!-- layer: FD_Dimensions -->
<g fill="none" stroke="#000" stroke-width=".25">
<path d="M147.8 19.4l1.9 100M283.2 35.6v10.5M286.7 37.7h23M313.2 35.6v61.8M316.7 38.3h63.5M383.7 36.2v61.2M236.5 57.2l-19.3 16.8M207.3 68.8l4.8 4.8 3.8 4.2M214.5 76.2l-129.2 112.1M213.8 91.4l3.1 5.4 2.3 4.8M218.4 99.7l-136.9 65.2M247 86l-25.5 12.2"/>
<path d="M115 112.8l3.1 1.7M121.1 116.2l57.7 32.1M130.8 113.1l2.5 2.5M135.8 118.1l28.3 28.4M149.8 122.9l.3 18.7M182.8 135.3a33 33 0 0 1-5.1 14.8M150.2 145.1v3.5M166.6 148.9l54.7 54.8M166.8 143.1a20.1 20.1 0 0 1-4.3 4.7M181.8 150.1l64.9 36.1M78.4 166.4l-3.2 1.5M82.7 190.6l-2.6 2.3"/>
</g>
<g fill="#000" stroke="#000" stroke-width=".25">
<path d="M283.2 37.7l3.5-.5v1.1zM309.7 37.2l3.5 .5-3.5 .6zM313.2 38.3l3.5-.6v1.2zM380.2 37.7l3.5 .6-3.5 .6zM216.8 73.5l.8 .9-3.1 1.8zM218.4 99.7l2.9-2.1 .5 1.1zM118.3 114l2.8 2.2-3.3-1.2zM132.9 116l.8-.8 2.1 2.9zM149.1 119.4h1.2l-.5 3.5zM150.1 141.6l.6 3.5h-1.1zM164.1 146.5l2.9 2-.8 .8zM178.8 148.3l3.3 1.2-.6 1.1z"/>
<path d="M78.1 165.8l3.4-.9-2.9 2zM82.3 190.1l3-1.8-2.2 2.7z"/>
</g>
<!-- layer: Leaders -->
<path d="M127.9 50.5l3.2 1.5-3.5-.3zM129.3 105.2l2.4 2.7-3.1-1.7z" fill="#000" stroke="#000" stroke-width=".25"/>
<path d="M31.5 39.6h55.3l40.9 11.5M29.3 70h55.2l44.5 35.7" fill="none" stroke="#000" stroke-width=".25"/>
<text font-size="7" x="289" y="270.6">gear_c_03</text>
<g font-size="4.9">
<text x="56.6" y="21.4">Modulo : 0.3</text>
<text x="149.4" y="20.6" transform="rotate(89 149.4 20.6)">Ø1.25</text>
<text x="55.2" y="27.2">N. Teeth : 36</text>
<text x="31.2" y="33.1">Pressure Angle : 25 deg</text>
<text x="40" y="38.9">Total runout : +-0.01</text>
<text x="293.4" y="36.3">2</text>
<text x="341.7" y="36.9">4.7</text>
<text x="54.3" y="51.8">Modulo : 0.4</text>
<text x="55.7" y="57.6">N. Teeth : 9</text>
<text x="28.9" y="63.5">Pressure Angle : 25 deg</text>
<text x="37.7" y="69.3">Total runout : +-0.01</text>
<text x="219.7" y="69.7" transform="rotate(-41 219.7 69.7)">Ø11.4</text>
<text x="225.1" y="94.7" transform="rotate(-25 225.1 94.7)">Ø10.11</text>
<text x="231.6" y="176.1" transform="rotate(29 231.6 176.1)">Ø4.4</text>
<text x="207.7" y="187.9" transform="rotate(45 207.7 187.9)">Ø2.67</text>
<text x="289" y="248.5">icaro campos</text>
<text x="323.5" y="248.5">03/03/2026</text>
<text x="399.1" y="285.7">1/1</text>
</g>
<g font-size="3.5">
<text x="39" y="8.8">1</text>
<text x="89" y="8.8">2</text>
<text x="139" y="8.8">3</text>
<text x="189" y="8.8">4</text>
<text x="239" y="8.8">5</text>
<text x="289" y="8.8">6</text>
<text x="339" y="8.8">7</text>
<text x="389" y="8.8">8</text>
<text x="16.3" y="30.2">A</text>
<text x="149.6" y="33.9" transform="rotate(89 149.6 33.9)">±.03</text>
<text x="411.3" y="30.2">A</text>
<text x="296.1" y="36.3">±.03</text>
<text x="348.5" y="36.9">±.03</text>
<text x="229.8" y="61" transform="rotate(-41 229.8 61)">±.01</text>
<text x="16.3" y="78">B</text>
<text x="411.3" y="78">B</text>
<text x="239.6" y="87.8" transform="rotate(-26 239.6 87.8)">±.01</text>
<text x="16.2" y="125.9">C</text>
<text x="411.2" y="125.9">C</text>
<text x="16.2" y="173.7">D</text>
<text x="411.2" y="173.7">D</text>
<text x="240.9" y="181.2" transform="rotate(29 240.9 181.2)">±.01</text>
<text x="217.1" y="197.3" transform="rotate(45 217.1 197.3)">±.01</text>
<text x="16.3" y="221.6">E</text>
<text x="411.3" y="221.6">E</text>
<text x="16.4" y="269.4">F</text>
<text x="411.4" y="269.4">F</text>
<text x="39" y="290.8">1</text>
<text x="89" y="290.8">2</text>
<text x="139" y="290.8">3</text>
<text x="189" y="290.8">4</text>
<text x="239" y="290.8">5</text>
<text x="289" y="290.8">6</text>
<text x="339" y="290.8">7</text>
<text x="389" y="290.8">8</text>
</g>
<g font-size="2.5">
<text x="231" y="242.9">Dept.</text>
<text x="255" y="242.9">Technical reference</text>
<text x="289" y="242.9">Created by</text>
<text x="350" y="242.9">Approved by</text>
<text x="289" y="252.8">Document type</text>
<text x="350" y="252.8">Document status</text>
<text x="289" y="262.9">Title</text>
<text x="350" y="262.9">DWG No.</text>
<text x="350" y="279.9">Rev.</text>
<text x="360" y="279.9">Date of issue</text>
<text x="396" y="279.9">Sheet</text>
</g>
</svg>
